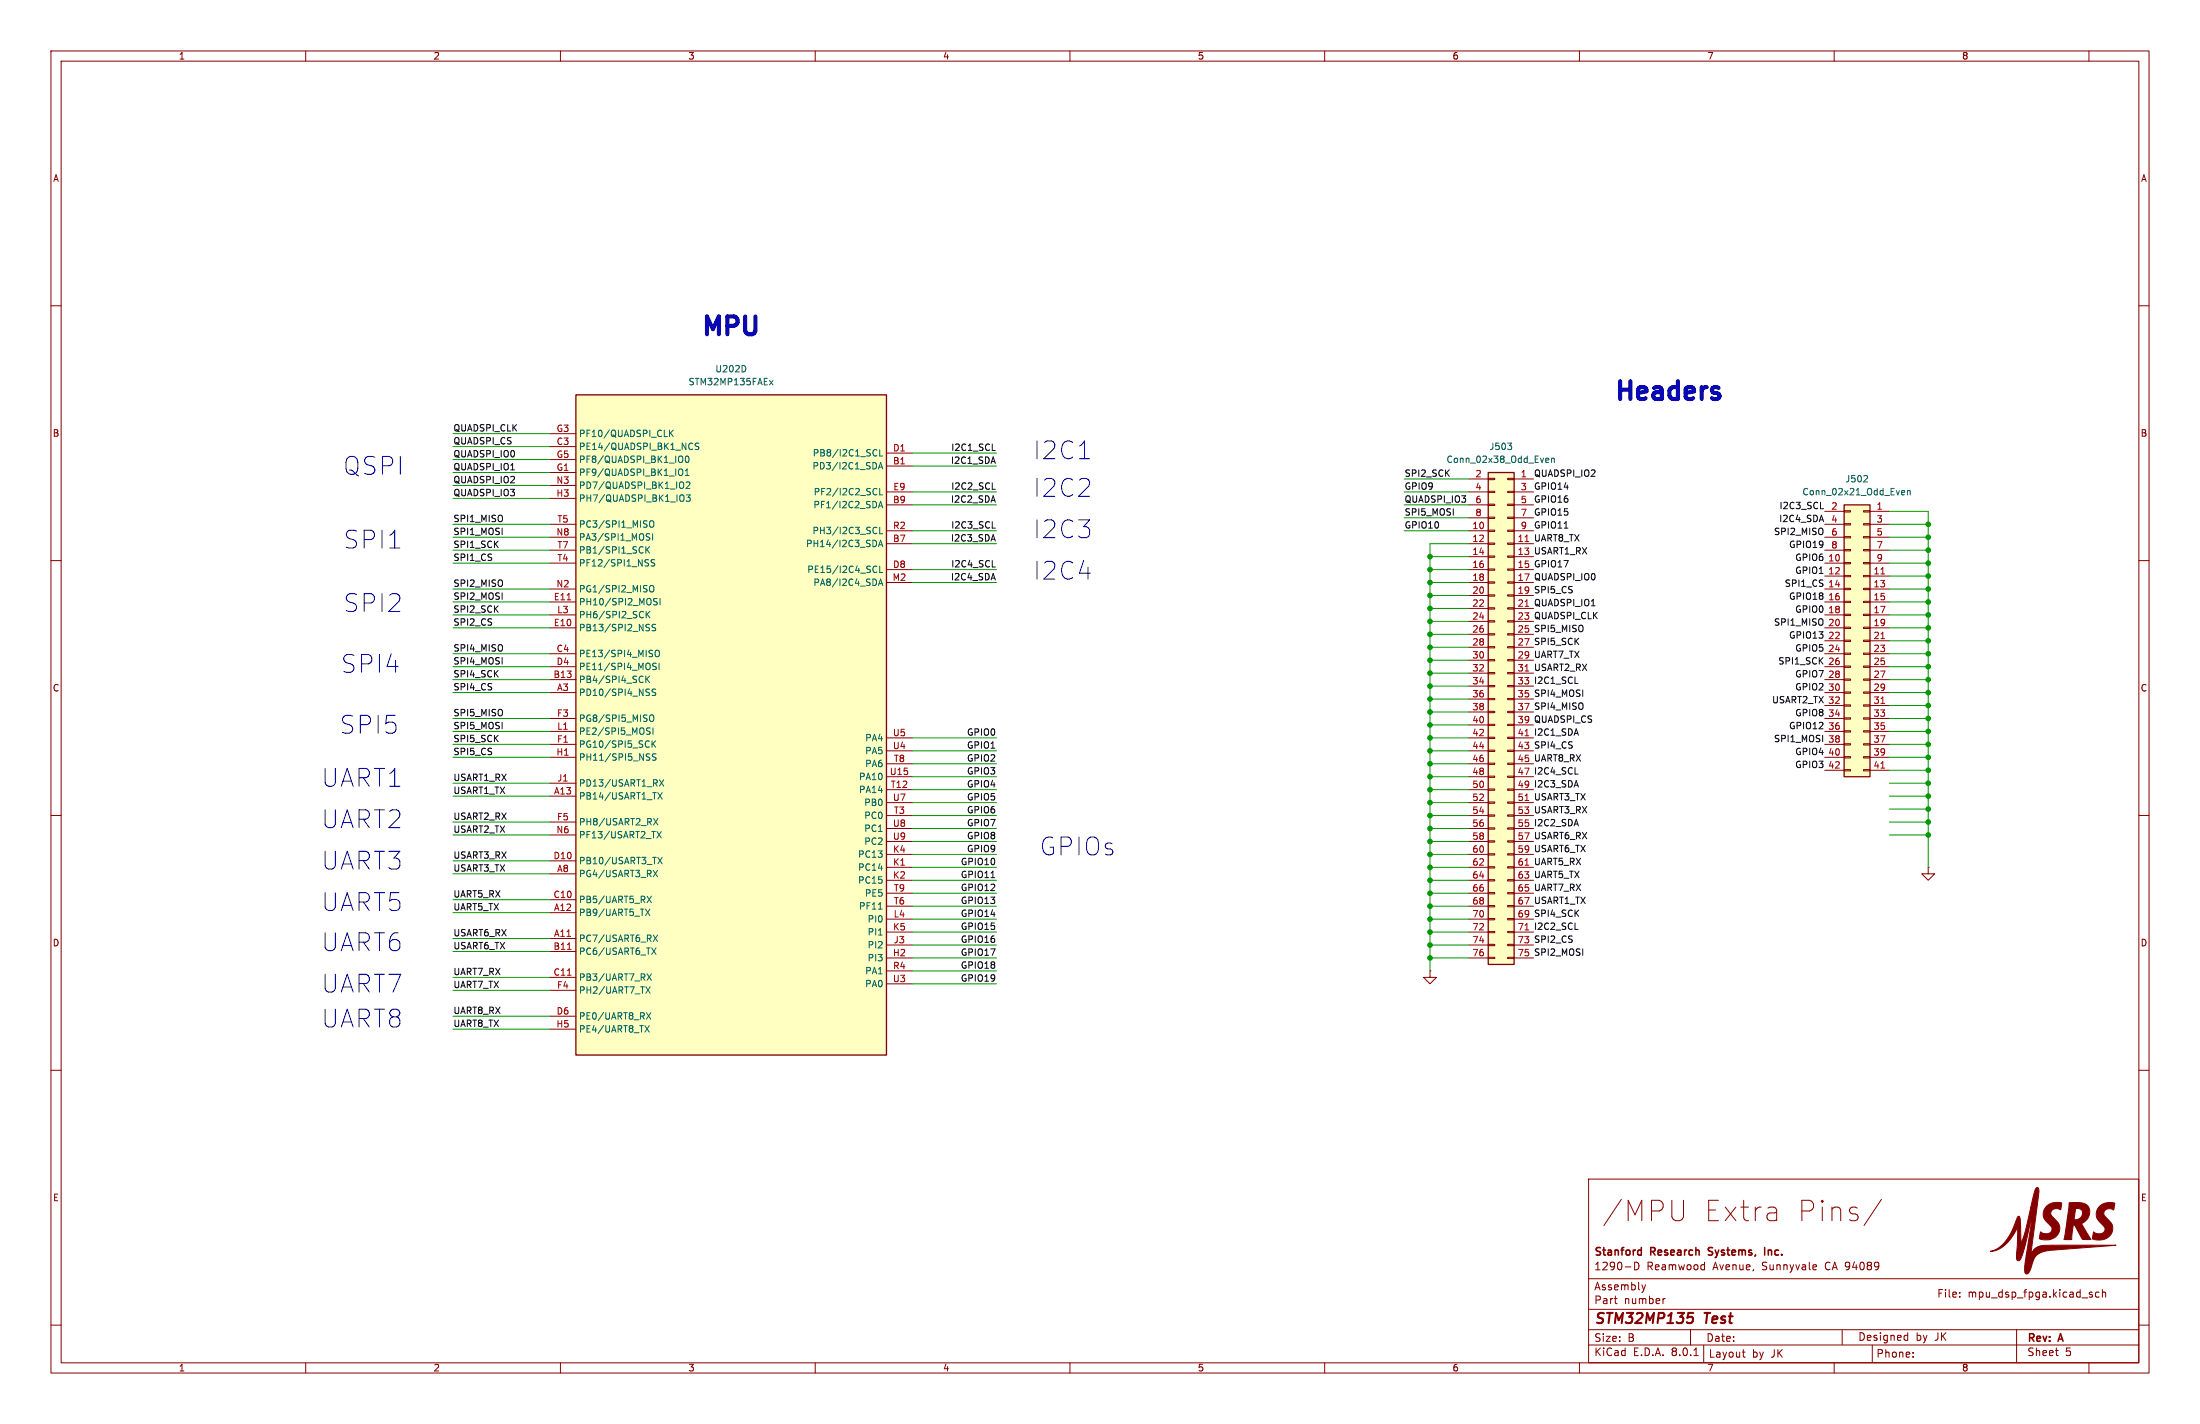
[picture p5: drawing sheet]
<svg xmlns="http://www.w3.org/2000/svg" width="432mm" height="279mm" viewBox="0 0 432 279" stroke-linecap="round" stroke-linejoin="round" font-family="sans-serif">
<g fill="none" stroke="#840000" stroke-width=".2">
<path d="M10 10h411.8v259.4h-411.8zM12 12h407.8v255.4h-407.8zM60 10v2M110 10v2M160 10v2M210 10v2M260 10v2M310 10v2M360 10v2M410 10v2M10 60h2M419.8 60h2"/>
<path d="M10 110h2M419.8 110h2M10 160h2M419.8 160h2M10 210h2M419.8 210h2M311.8 231.3h108v36.1h-108zM330.4 235.5v3.2l-.4 .6-.3 .2M369.3 235.3l-3.4 5.2M10 260h2M311.8 256.9h108M311.8 250.9h108"/>
<path d="M316.8 254.8h.6M317.3 255.8h.1M320.8 247.6a.76 .76 0 0 1 .9 .8 .76 .76 0 0 1-.9 .7zM322.3 252.1l.3 1M322.6 253.1l-.1 .3M323 252.1l-.4 1M326.8 254.8l-.3 .1M334.1 248.1l.4 .1M334.5 249.1h-.4M334.5 247.6v1.5M356.3 248.1l.2 .4-.7 .1M356.5 249.1h-.2"/>
<path d="M384.6 254.4v.1M384.6 253.6v.1M410.3 254l.3 .1 .1 .2-.2 .2h-.3M410.3 253.5l.3 .1M412 253.6l-.4-.1-.3 .3 .1 .6h.6M412.6 253.7l.3-.2 .3 .1 .1 .9M412.6 253v1.5M419.8 260h2M60 267.4v2M110 267.4v2M160 267.4v2M210 267.4v2"/>
<path d="M260 267.4v2M310 267.4v2M311.8 263.9h108M311.8 260.9h108M331.8 260.9v3M332.5 266h.8M334.4 264v3.3M342 265.3h.5M342.2 266.2l.3 .1M360 267.4v2M361.6 261v2.8M367.5 263.9v3.4"/>
<path d="M374 262l.4 .1M374.4 261.5v1.5M374.4 262.9l-.4 .1M375.5 266.2v.1M375.5 265.4v.1M395.8 260.9v6.5M403.4 265h.6M403.8 266h.2M410 267.4v2"/>
</g>
<path d="M331.4 257.6h.9M331.5 258.4h.5l.2 .2v.6l-.4 .4h-.5" fill="none" stroke="#840000" stroke-width=".4"/>
<path d="M321.7 245.3h.4M322.1 244.8v1.5M322.1 246.2l-.4 .1M335.3 246.2l.2 .1M335.4 244.9v.4M346.4 244.8v1.5" fill="none" stroke="#840000" stroke-width=".3"/>
<g fill="#840000" stroke="#840000" stroke-width=".2">
<path d="M399.6 233.1l.4-.1 .2 .8-1.6 12.4a3.2 3.2 0 0 1 3.5-1.9h13.2l-7.8 .6a31.2 31.2 0 0 0-6.9 .8 3.4 3.4 0 0 0-1.9 2.9l-.1 .2a1.8 1.8 0 0 1-.8 1.2 1.2 1.2 0 0 1-.4-1.5l.3-2.2h.9h-.9l1.4-9.2-2 8.5a2.38 2.38 0 0 1-.9 1.8h-.2a2.18 2.18 0 0 1-.1-2.1l.1-4.4a8.1 8.1 0 0 1-4.6 4.6h-.8a5.8 5.8 0 0 0 4-3.3l1.2-3a.45 .45 0 0 1 .6-.5l.1 .8 .1 4.4a29.8 29.8 0 0 0 2-7h.5h-.5l.1-.6a8.2 8.2 0 0 1 .9-3.2z"/>
<path d="M412 236.8a3.1 3.1 0 0 1 3.1-.7l-.3 1.3a1.25 1.25 0 0 0-1.9 .7l.1 .3a4.8 4.8 0 0 1 1.7 2.5 2.68 2.68 0 0 1-3.5 2.3h-.2a.29 .29 0 0 1-.3-.1 .29 .29 0 0 1 0-.4l.2-1a1.43 1.43 0 0 0 2.3-.4 3.1 3.1 0 0 0-1.3-1.8 2.01 2.01 0 0 1 .1-2.7z"/>
<path d="M401.8 236.6a2.94 2.94 0 0 1 2.9-.5l-.2 1.3a1.13 1.13 0 0 0-1.3-.2 1.13 1.13 0 0 0-.6 1.1l.5 .7a2.29 2.29 0 0 1 1 2.7 2.29 2.29 0 0 1-2.4 1.6l-.8-.1a.43 .43 0 0 1-.6-.4l.3-1.1a1.38 1.38 0 0 0 2.2-.4 1.51 1.51 0 0 0-.9-1.4 2.1 2.1 0 0 1-.1-3.3z"/>
<path d="M406.1 236a6.2 6.2 0 0 1 3.4 .3 2.27 2.27 0 0 1-1 3.8l1.9 3.1h-1.2a.62 .62 0 0 1-.8-.6l-1.2-2.2-.2-.1-.4 2.9h-1.5l.6-3.9h1.4a1.26 1.26 0 0 0 1.4-.5 1.26 1.26 0 0 0-.2-1.6l-.5-.1a.33 .33 0 0 0-.4 .1 .33 .33 0 0 0-.1 .4l-.2 1.7h-1.4z"/>
</g>
<path d="M113 77.5h61v129.5h-61z" fill="#ffffc2"/>
<path d="M113 77.5h61v129.5h-61z" fill="none" stroke="#840000" stroke-width=".25"/>
<g fill="none" stroke="#840000" stroke-width=".2">
<path d="M107.9 87.6h5.1M107.9 92.7h5.1M107.9 85.1h5.1M107.9 90.2h5.1M107.9 97.8h5.1M107.9 95.3h5.1M174 91.4h5.1M174 99.1h5.1M174 88.9h5.1M174 96.5h5.1M107.9 118.1h5.1M107.9 115.6h5.1"/>
<path d="M107.9 105.4h5.1M107.9 110.5h5.1M107.9 102.9h5.1M107.9 108h5.1M174 106.7h5.1M174 111.8h5.1M174 114.3h5.1M174 104.1h5.1M107.9 135.9h5.1M107.9 133.4h5.1M107.9 128.3h5.1M107.9 130.8h5.1"/>
<path d="M107.9 123.2h5.1M107.9 120.7h5.1M107.9 156.2h5.1M107.9 146.1h5.1M107.9 141h5.1M107.9 148.6h5.1M107.9 153.7h5.1M107.9 143.5h5.1M174 154.9h5.1M174 149.9h5.1M174 152.4h5.1M174 147.3h5.1"/>
<path d="M174 144.8h5.1M174 157.5h5.1M107.9 179.1h5.1M107.9 171.5h5.1M107.9 176.5h5.1M107.9 168.9h5.1M107.9 161.3h5.1M107.9 163.8h5.1M174 170.2h5.1M174 172.7h5.1M174 167.6h5.1M174 160h5.1"/>
<path d="M174 177.8h5.1M174 175.3h5.1M174 162.6h5.1M174 165.1h5.1M107.9 184.2h5.1M107.9 186.7h5.1M107.9 191.8h5.1M107.9 199.4h5.1M107.9 194.3h5.1M174 188h5.1M174 185.4h5.1M174 182.9h5.1"/>
<path d="M174 180.3h5.1M174 190.5h5.1M174 193h5.1M107.9 201.9h5.1"/>
</g>
<g fill="none" stroke="#006464" stroke-width=".2">
<path d="M146.3 72v.7M151 74.7l.7 .8M151.7 74.7l-.7 .8M131.4 84.4v1.3M131.6 84.9l.5 .8M132.1 84.4l-.7 .7M133.5 92a.43 .43 0 0 1 .5 .4v.5a.43 .43 0 0 1-.5 .4M133.8 89.5a.9 .9 0 0 1 0 1.2M134 94.6a.9 .9 0 0 1 0 1.2M134.1 97.2a.9 .9 0 0 1 0 1.1M134.5 93.3h.7M134.5 92.4l.4-.4v1.3"/>
<path d="M134.6 89.6l.2-.1a.68 .68 0 0 1 .4 .6 .68 .68 0 0 1-.4 .6l-.3-.4zM134.7 97.1h.8l-.5 .5 .4 .1v.5l-.2 .2-.5-.2M134.7 94.7l.5-.1 .2 .3-.8 .9h.8M135.9 87l.1 .1M136 88.1h-.1M137.2 87l-.5-.1-.2 .2v.3l.5 .3 .2 .3-.3 .2-.5-.1M171.9 88.2l.2 .1M172.1 95.9v.1M172.1 89.4l-.2 .1M172.1 97h.1M172.4 92l.4-1.3 .5 1.3M172.4 99.6l.4-1.2 .5 1.2"/>
<path d="M172.5 91.7h.6M172.5 99.3h.6M172.7 88.2v1.3h.6M172.7 95.8v1.3h.6M126.8 107.3v1.2M126.8 120v1.2M126.9 107.8l.6 .7M127.1 105.3l.3 .1 .1 .3-.2 .3h-.3M127.1 104.7l.4 .1M127.1 109.8l.2 .1M127.2 110.6v.3M127.5 107.3l-.7 .7"/>
<path d="M127.5 120l-.7 .7M127.7 102.2h.1a.43 .43 0 0 1 .5 .4v.4a.42 .42 0 0 1-.4 .5 .42 .42 0 0 1-.4-.5zM127.7 114.9h.1a.43 .43 0 0 1 .5 .4v.4a.42 .42 0 0 1-.4 .5 .42 .42 0 0 1-.4-.5zM128.1 104.7v1.3M128.5 109.9l-.5-.1-.2 .1v.4l.6 .2 .1 .3-.2 .3-.5-.1M129 117.5l-.5-.1-.2 .3 .1 .3 .5 .2v.4l-.1 .1-.5-.1M129.5 117.4v1.3M171.9 111.1l.2 .1M171.9 103.4l.2 .2M171.9 106.2l.2 .3-.2 .6M172.1 112.2l-.2 .1M172.1 104.6l-.2 .1"/>
<path d="M172.4 107.3l.4-1.3 .5 1.3M172.4 114.9l.4-1.3 .5 1.3M172.5 106.9h.6M172.5 114.5h.6M172.7 103.4v1.3h.6M172.7 111.1v1.2h.6M126.8 132.7v1.2M126.9 133.2l.6 .7M127 120.5l.5 .7M127.2 123.2l.3 .2-.3 .4M127.3 135.2l.2 .1M127.3 122.5l.2 .1"/>
<path d="M127.4 136v.3M127.5 132.7l-.7 .7M128.2 130.6l.5 .2 .1 .3-.2 .3-.5-.1M128.6 127.8l.3-.2a.43 .43 0 0 1 .5 .4v.4a.42 .42 0 0 1-.4 .5 .42 .42 0 0 1-.4-.5zM128.7 135.3l-.5-.1-.2 .2 .1 .3 .5 .3v.3l-.1 .2-.5-.1M128.7 122.6l-.5-.1-.2 .2 .1 .3 .5 .3v.3l-.1 .2-.5-.1M128.8 130.2l-.5-.1-.1 .1M129.4 130.1v1.3M127.1 143.4l.4 .1 .1 .3-.2 .3h-.3M127.1 142.8l.5 .1M127.4 147.9l.1 .1M127.4 148.6l.1 .2-.1 .3"/>
<path d="M127.7 140.3h.1a.43 .43 0 0 1 .5 .4v.4a.42 .42 0 0 1-.4 .5 .42 .42 0 0 1-.4-.5zM128 145.4v1.2M128.2 145.9l.5 .7M128.2 142.8v1.3M128.7 145.4l-.7 .7M128.8 148l-.5-.1-.2 .1v.4l.5 .2 .2 .3-.3 .3-.5-.1M129.1 155.5l.9 1.3M129.4 153l.9 1.2M130 155.5l-.9 1.3M130.3 153l-.9 1.2M126.7 178.4l.8 1.2M127 175.8l.8 1.3"/>
<path d="M127.5 178.4l-.8 1.2M127.8 175.8l-.8 1.3M128.2 170.8l.9 1.2M128.3 160.6l.8 1.3M128.9 163.1l.9 1.3M129.1 170.8l-.9 1.2M129.1 168.2l.9 1.3M129.1 160.6l-.8 1.3M129.8 163.1l-.9 1.3M130 168.2l-.9 1.3M172.4 178.4h.7M126.8 193.6l.8 1.3"/>
<path d="M126.9 198.7l.8 1.3M127 191.1l.8 1.2M127.6 193.6l-.8 1.3M127.7 198.7l-.8 1.3M127.8 191.1l-.8 1.2M127.9 186l.9 1.3M128.2 183.5l.9 1.2M128.8 186l-.9 1.3M129.1 183.5l-.9 1.2M172.4 183.5h.7M126.6 201.2l.8 1.3M127.4 201.2l-.8 1.3"/>
</g>
<path d="M111.3 117.7h.7M111.4 186.3h.7M111.4 191.4h.7" fill="none" stroke="#a90000" stroke-width=".2"/>
<path d="M292.1 92.7h5.1v96.5h-5.1z" fill="#ffffc2"/>
<g fill="none" stroke="#840000" stroke-width=".2">
<path d="M288.3 94h3.8M288.3 96.5h3.8M288.3 99.1h3.8M292.1 98.9h1.3v.3h-1.3zM292.1 96.4h1.3v.2h-1.3zM292.1 93.9h1.3v.2h-1.3zM295.9 98.9h1.3v.3h-1.3zM295.9 96.4h1.3v.2h-1.3zM295.9 93.9h1.3v.2h-1.3zM297.2 94h3.8M297.2 96.5h3.8M297.2 99.1h3.8"/>
<path d="M288.3 104.1h3.8M288.3 106.7h3.8M288.3 109.2h3.8M288.3 111.8h3.8M288.3 114.3h3.8M288.3 116.8h3.8M288.3 119.4h3.8M288.3 101.6h3.8M292.1 119.3h1.3v.2h-1.3zM292.1 116.7h1.3v.3h-1.3zM292.1 114.2h1.3v.2h-1.3zM292.1 111.6h1.3v.3h-1.3z"/>
<path d="M292.1 109.1h1.3v.2h-1.3zM292.1 106.6h1.3v.2h-1.3zM292.1 104h1.3v.3h-1.3zM292.1 101.5h1.3v.2h-1.3zM295.9 119.3h1.3v.2h-1.3zM295.9 116.7h1.3v.3h-1.3zM295.9 114.2h1.3v.2h-1.3zM295.9 111.6h1.3v.3h-1.3zM295.9 109.1h1.3v.2h-1.3zM295.9 106.6h1.3v.2h-1.3zM295.9 104h1.3v.3h-1.3zM295.9 101.5h1.3v.2h-1.3z"/>
<path d="M297.2 104.1h3.8M297.2 106.7h3.8M297.2 109.2h3.8M297.2 111.8h3.8M297.2 114.3h3.8M297.2 116.8h3.8M297.2 119.4h3.8M297.2 101.6h3.8M288.3 121.9h3.8M288.3 124.5h3.8M288.3 127h3.8M288.3 129.5h3.8"/>
<path d="M288.3 132.1h3.8M288.3 134.6h3.8M288.3 137.2h3.8M288.3 139.7h3.8M292.1 139.6h1.3v.2h-1.3zM292.1 137h1.3v.3h-1.3zM292.1 134.5h1.3v.2h-1.3zM292.1 132h1.3v.2h-1.3zM292.1 129.4h1.3v.3h-1.3zM292.1 126.9h1.3v.2h-1.3zM292.1 124.3h1.3v.3h-1.3zM292.1 121.8h1.3v.2h-1.3z"/>
<path d="M295.9 139.6h1.3v.2h-1.3zM295.9 137h1.3v.3h-1.3zM295.9 134.5h1.3v.2h-1.3zM295.9 132h1.3v.2h-1.3zM295.9 129.4h1.3v.3h-1.3zM295.9 126.9h1.3v.2h-1.3zM295.9 124.3h1.3v.3h-1.3zM295.9 121.8h1.3v.2h-1.3zM297.2 121.9h3.8M297.2 124.5h3.8M297.2 127h3.8M297.2 129.5h3.8"/>
<path d="M297.2 132.1h3.8M297.2 134.6h3.8M297.2 137.2h3.8M297.2 139.7h3.8M288.3 142.2h3.8M288.3 144.8h3.8M288.3 147.3h3.8M288.3 149.9h3.8M288.3 152.4h3.8M288.3 154.9h3.8M288.3 157.5h3.8M292.1 159.9h1.3v.2h-1.3z"/>
<path d="M292.1 157.4h1.3v.2h-1.3zM292.1 154.8h1.3v.3h-1.3zM292.1 152.3h1.3v.2h-1.3zM292.1 149.7h1.3v.3h-1.3zM292.1 147.2h1.3v.2h-1.3zM292.1 144.7h1.3v.2h-1.3zM292.1 142.1h1.3v.3h-1.3zM295.9 159.9h1.3v.2h-1.3zM295.9 157.4h1.3v.2h-1.3zM295.9 154.8h1.3v.3h-1.3zM295.9 152.3h1.3v.2h-1.3zM295.9 149.7h1.3v.3h-1.3z"/>
<path d="M295.9 147.2h1.3v.2h-1.3zM295.9 144.7h1.3v.2h-1.3zM295.9 142.1h1.3v.3h-1.3zM297.2 142.2h3.8M297.2 144.8h3.8M297.2 147.3h3.8M297.2 149.9h3.8M297.2 152.4h3.8M297.2 154.9h3.8M297.2 157.5h3.8M288.3 160h3.8M288.3 162.6h3.8"/>
<path d="M288.3 165.1h3.8M288.3 167.6h3.8M288.3 170.2h3.8M288.3 172.7h3.8M288.3 175.3h3.8M288.3 177.8h3.8M292.1 177.7h1.3v.2h-1.3zM292.1 175.1h1.3v.3h-1.3zM292.1 172.6h1.3v.2h-1.3zM292.1 170.1h1.3v.2h-1.3zM292.1 167.5h1.3v.3h-1.3zM292.1 165h1.3v.2h-1.3z"/>
<path d="M292.1 162.4h1.3v.3h-1.3zM295.9 177.7h1.3v.2h-1.3zM295.9 175.1h1.3v.3h-1.3zM295.9 172.6h1.3v.2h-1.3zM295.9 170.1h1.3v.2h-1.3zM295.9 167.5h1.3v.3h-1.3zM295.9 165h1.3v.2h-1.3zM295.9 162.4h1.3v.3h-1.3zM297.2 160h3.8M297.2 162.6h3.8M297.2 165.1h3.8M297.2 167.6h3.8"/>
<path d="M297.2 170.2h3.8M297.2 172.7h3.8M297.2 175.3h3.8M297.2 177.8h3.8M378.5 170.2v1.3h-1.3l1.3 1.2 1.2-1.2h-1.2M378.5 170.2h.1M280.7 190.5v1.3h1.2l-1.2 1.2-1.3-1.2h1.3M280.7 190.5h.1M288.3 180.3h3.8M288.3 182.9h3.8M288.3 185.4h3.8M288.3 188h3.8"/>
<path d="M292.1 187.8h1.3v.3h-1.3zM292.1 185.3h1.3v.2h-1.3zM292.1 182.8h1.3v.2h-1.3zM292.1 180.2h1.3v.3h-1.3zM295.9 187.8h1.3v.3h-1.3zM295.9 185.3h1.3v.2h-1.3zM295.9 182.8h1.3v.2h-1.3zM295.9 180.2h1.3v.3h-1.3zM297.2 180.3h3.8M297.2 182.9h3.8M297.2 185.4h3.8M297.2 188h3.8"/>
</g>
<path d="M292.1 92.7h5.1v96.5h-5.1z" fill="none" stroke="#840000" stroke-width=".25"/>
<path d="M299.3 106.3h.8M299.3 119h.8M299.3 131.7h.8M299.3 144.4h.8M299.3 157.1h.8M299.3 169.8h.8M299.3 182.5h.8" fill="none" stroke="#a90000" stroke-width=".2"/>
<path d="M295.9 86.9h.8l-.4 .5M296.6 87.5l.1 .2-.1 .4M303.6 89.9l.3 .1 .1 .2-.6 .1M303.9 90.7h-.3M304.5 90h.5l.1 .7M304.5 89.9v.8" fill="none" stroke="#006464" stroke-width=".2"/>
<path d="M361.9 99.1h5.1v53.3h-5.1z" fill="#ffffc2"/>
<g fill="none" stroke="#840000" stroke-width=".2">
<path d="M358.1 100.3h3.8M358.1 110.5h3.8M358.1 113h3.8M358.1 115.6h3.8M358.1 118.1h3.8M358.1 102.9h3.8M358.1 105.4h3.8M358.1 108h3.8M361.9 118h1.3v.2h-1.3zM361.9 115.4h1.3v.3h-1.3zM361.9 112.9h1.3v.3h-1.3zM361.9 110.4h1.3v.2h-1.3z"/>
<path d="M361.9 107.8h1.3v.3h-1.3zM361.9 105.3h1.3v.2h-1.3zM361.9 102.7h1.3v.3h-1.3zM361.9 100.2h1.3v.3h-1.3zM365.8 118h1.2v.2h-1.2zM365.8 115.4h1.2v.3h-1.2zM365.8 112.9h1.2v.3h-1.2zM365.8 110.4h1.2v.2h-1.2zM365.8 107.8h1.2v.3h-1.2zM365.8 105.3h1.2v.2h-1.2zM365.8 102.7h1.2v.3h-1.2zM365.8 100.2h1.2v.3h-1.2z"/>
<path d="M367 100.3h3.8M367 110.5h3.8M367 113h3.8M367 115.6h3.8M367 118.1h3.8M367 102.9h3.8M367 105.4h3.8M367 108h3.8M358.1 120.7h3.8M358.1 123.2h3.8M358.1 125.7h3.8M358.1 128.3h3.8"/>
<path d="M358.1 130.8h3.8M358.1 133.4h3.8M358.1 135.9h3.8M358.1 138.4h3.8M361.9 138.3h1.3v.3h-1.3zM361.9 135.8h1.3v.2h-1.3zM361.9 133.2h1.3v.3h-1.3zM361.9 130.7h1.3v.2h-1.3zM361.9 128.1h1.3v.3h-1.3zM361.9 125.6h1.3v.3h-1.3zM361.9 123.1h1.3v.2h-1.3zM361.9 120.5h1.3v.3h-1.3z"/>
<path d="M365.8 138.3h1.2v.3h-1.2zM365.8 135.8h1.2v.2h-1.2zM365.8 133.2h1.2v.3h-1.2zM365.8 130.7h1.2v.2h-1.2zM365.8 128.1h1.2v.3h-1.2zM365.8 125.6h1.2v.3h-1.2zM365.8 123.1h1.2v.2h-1.2zM365.8 120.5h1.2v.3h-1.2zM367 120.7h3.8M367 123.2h3.8M367 125.7h3.8M367 128.3h3.8"/>
<path d="M367 130.8h3.8M367 133.4h3.8M367 135.9h3.8M367 138.4h3.8M358.1 141h3.8M358.1 143.5h3.8M358.1 146.1h3.8M358.1 148.6h3.8M358.1 151.1h3.8M361.9 151h1.3v.3h-1.3zM361.9 148.5h1.3v.2h-1.3zM361.9 145.9h1.3v.3h-1.3z"/>
<path d="M361.9 143.4h1.3v.2h-1.3zM361.9 140.8h1.3v.3h-1.3zM365.8 151h1.2v.3h-1.2zM365.8 148.5h1.2v.2h-1.2zM365.8 145.9h1.2v.3h-1.2zM365.8 143.4h1.2v.2h-1.2zM365.8 140.8h1.2v.3h-1.2zM367 141h3.8M367 143.5h3.8M367 146.1h3.8M367 148.6h3.8M367 151.1h3.8"/>
</g>
<path d="M361.9 99.1h5.1v53.3h-5.1z" fill="none" stroke="#840000" stroke-width=".25"/>
<path d="M369.2 112.6h.7M369.2 125.3h.7M369.2 138h.7M369.2 150.7h.7" fill="none" stroke="#a90000" stroke-width=".2"/>
<path d="M366.4 93.4l.1 .4-.7 .8h.7M373.4 96.3h.4v.3l-.6 .1M373.8 97l-.4 .1M374.4 96.4l.5-.1v.8M374.4 96.3v.8" fill="none" stroke="#006464" stroke-width=".2"/>
<path d="M100.2 92.2h.8M194.8 96h.6M194.8 88.4h.6M357.3 99.8h.6M194.8 103.6h.6M194.8 111.2h.6M307 103.6h.7M312.3 118.9h.8M309.1 134.1h.6M309.1 151.9h.6M194.5 172.2h.7M309.1 182.4h.6" fill="none" stroke="#0f0f0f" stroke-width=".2"/>
<path d="M337 77.1l.3 .2 .2 .3-.2 .5-.3 .2M337 76l.3 .1" fill="none" stroke="#0000c2" stroke-width=".8"/>
<g fill="none" stroke="#009600" stroke-width=".2">
<path d="M88.9 97.8h19M88.9 92.7h19M88.9 90.2h19M88.9 95.3h19M88.9 87.6h19M88.9 85.1h19M179.1 99.1h16.5M179.1 96.5h16.5M179.1 88.9h16.5M179.1 91.4h16.5M275.6 99.1h12.7M275.6 94h12.7"/>
<path d="M275.6 96.5h12.7M88.9 115.6h19M88.9 118.1h19M88.9 102.9h19M88.9 110.5h19M88.9 108h19M88.9 105.4h19M179.1 104.1h16.5M179.1 114.3h16.5M179.1 111.8h16.5M179.1 106.7h16.5M275.6 101.6h12.7"/>
<path d="M275.6 104.1h12.7M280.7 116.8h7.6M280.7 114.3h7.6M280.7 111.8h7.6M280.7 119.4h7.6M280.7 109.2h7.6M288.3 106.7h-7.6v83.8M370.8 100.3h7.7v69.9M370.8 115.6h7.7M370.8 118.1h7.7M370.8 102.9h7.7M370.8 110.5h7.7"/>
<path d="M370.8 108h7.7M370.8 105.4h7.7M370.8 113h7.7M88.9 128.3h19M88.9 120.7h19M88.9 123.2h19M88.9 135.9h19M88.9 133.4h19M88.9 130.8h19M280.7 124.5h7.6M280.7 127h7.6M280.7 121.9h7.6"/>
<path d="M280.7 134.6h7.6M280.7 132.1h7.6M280.7 129.5h7.6M280.7 139.7h7.6M280.7 137.2h7.6M370.8 128.3h7.7M370.8 120.7h7.7M370.8 123.2h7.7M370.8 135.9h7.7M370.8 133.4h7.7M370.8 130.8h7.7M370.8 138.4h7.7"/>
<path d="M370.8 125.7h7.7M88.9 156.2h19M88.9 153.7h19M88.9 143.5h19M88.9 148.6h19M88.9 146.1h19M88.9 141h19M179.1 147.3h16.5M179.1 157.5h16.5M179.1 154.9h16.5M179.1 144.8h16.5M179.1 152.4h16.5"/>
<path d="M179.1 149.9h16.5M280.7 147.3h7.6M280.7 142.2h7.6M280.7 157.5h7.6M280.7 154.9h7.6M280.7 144.8h7.6M280.7 152.4h7.6M280.7 149.9h7.6M370.8 151.1h7.7M370.8 156.2h7.7M370.8 153.7h7.7M370.8 143.5h7.7"/>
<path d="M370.8 148.6h7.7M370.8 146.1h7.7M370.8 158.8h7.7M370.8 141h7.7M88.9 161.3h19M88.9 163.8h19M88.9 168.9h19M88.9 176.5h19M88.9 179.1h19M88.9 171.5h19M179.1 162.6h16.5M179.1 160h16.5"/>
<path d="M179.1 177.8h16.5M179.1 172.7h16.5M179.1 175.3h16.5M179.1 170.2h16.5M179.1 167.6h16.5M179.1 165.1h16.5M280.7 162.6h7.6M280.7 160h7.6M280.7 177.8h7.6M280.7 172.7h7.6M280.7 175.3h7.6M280.7 170.2h7.6"/>
<path d="M280.7 167.6h7.6M280.7 165.1h7.6M370.8 161.3h7.7M370.8 163.8h7.7M88.9 186.7h19M88.9 194.3h19M88.9 191.8h19M88.9 199.4h19M88.9 184.2h19M179.1 188h16.5M179.1 190.5h16.5M179.1 182.9h16.5"/>
<path d="M179.1 185.4h16.5M179.1 180.3h16.5M179.1 193h16.5M280.7 188h7.6M280.7 182.9h7.6M280.7 185.4h7.6M280.7 180.3h7.6M88.9 201.9h19"/>
</g>
<g fill="#009600" stroke="#009600" stroke-width=".2">
<circle cx="378.5" cy="161.3" r=".46"/>
<circle cx="378.5" cy="163.8" r=".46"/>
<circle cx="378.5" cy="158.8" r=".46"/>
<circle cx="378.5" cy="141" r=".46"/>
<circle cx="378.5" cy="138.4" r=".46"/>
<circle cx="378.5" cy="143.5" r=".46"/>
<circle cx="378.5" cy="153.7" r=".46"/>
<circle cx="378.5" cy="151.1" r=".46"/>
<circle cx="378.5" cy="148.6" r=".46"/>
<circle cx="378.5" cy="146.1" r=".46"/>
<circle cx="378.5" cy="156.2" r=".46"/>
<circle cx="280.7" cy="177.8" r=".46"/>
<circle cx="280.7" cy="175.3" r=".46"/>
<circle cx="280.7" cy="172.7" r=".46"/>
<circle cx="280.7" cy="129.5" r=".46"/>
<circle cx="280.7" cy="132.1" r=".46"/>
<circle cx="280.7" cy="127" r=".46"/>
<circle cx="280.7" cy="124.5" r=".46"/>
<circle cx="280.7" cy="134.6" r=".46"/>
<circle cx="378.5" cy="102.9" r=".46"/>
<circle cx="378.5" cy="115.6" r=".46"/>
<circle cx="378.5" cy="110.5" r=".46"/>
<circle cx="378.5" cy="113" r=".46"/>
<circle cx="378.5" cy="108" r=".46"/>
<circle cx="378.5" cy="105.4" r=".46"/>
<circle cx="378.5" cy="125.7" r=".46"/>
<circle cx="378.5" cy="123.2" r=".46"/>
<circle cx="378.5" cy="130.8" r=".46"/>
<circle cx="378.5" cy="128.3" r=".46"/>
<circle cx="378.5" cy="118.1" r=".46"/>
<circle cx="378.5" cy="120.7" r=".46"/>
<circle cx="378.5" cy="133.4" r=".46"/>
<circle cx="378.5" cy="135.9" r=".46"/>
<circle cx="280.7" cy="147.3" r=".46"/>
<circle cx="280.7" cy="152.4" r=".46"/>
<circle cx="280.7" cy="149.9" r=".46"/>
<circle cx="280.7" cy="154.9" r=".46"/>
<circle cx="280.7" cy="170.2" r=".46"/>
<circle cx="280.7" cy="167.6" r=".46"/>
<circle cx="280.7" cy="165.1" r=".46"/>
<circle cx="280.7" cy="160" r=".46"/>
<circle cx="280.7" cy="162.6" r=".46"/>
<circle cx="280.7" cy="139.7" r=".46"/>
<circle cx="280.7" cy="144.8" r=".46"/>
<circle cx="280.7" cy="137.2" r=".46"/>
<circle cx="280.7" cy="142.2" r=".46"/>
<circle cx="280.7" cy="182.9" r=".46"/>
<circle cx="280.7" cy="185.4" r=".46"/>
<circle cx="280.7" cy="188" r=".46"/>
<circle cx="280.7" cy="180.3" r=".46"/>
<circle cx="280.7" cy="119.4" r=".46"/>
<circle cx="280.7" cy="111.8" r=".46"/>
<circle cx="280.7" cy="109.2" r=".46"/>
<circle cx="280.7" cy="116.8" r=".46"/>
<circle cx="280.7" cy="114.3" r=".46"/>
<circle cx="280.7" cy="157.5" r=".46"/>
<circle cx="280.7" cy="121.9" r=".46"/>
</g>
<g font-size="5.6" fill="#840000">
<text x="314.3" y="239.9">/MPU</text>
<text x="334" y="239.9">Extra</text>
<text x="351.9" y="239.9">Pins/</text>
</g>
<g font-size="4.9" fill="#0000c2">
<text x="137.1" y="67">MPU</text>
<text x="316.3" y="79.7">Headers</text>
<text x="67.6" y="93.4">QSPI</text>
<text x="203" y="90.4">I2C1</text>
<text x="203" y="97.7">I2C2</text>
<text x="67.7" y="107.9">SPI1</text>
<text x="203" y="105.9">I2C3</text>
<text x="203" y="114">I2C4</text>
<text x="67.7" y="120.3">SPI2</text>
<text x="67.1" y="132.3">SPI4</text>
<text x="66.9" y="144.2">SPI5</text>
<text x="63.3" y="154.6">UART1</text>
<text x="63.3" y="162.8">UART2</text>
<text x="63.3" y="170.9">UART3</text>
<text x="204.3" y="168.1">GPIOs</text>
<text x="63.3" y="179">UART5</text>
<text x="63.3" y="186.9">UART6</text>
<text x="63.3" y="195">UART7</text>
<text x="63.3" y="201.9">UART8</text>
</g>
<g font-size="2.8" fill="#840000">
<text x="312.8" y="260.3">STM32MP135</text>
<text x="334.6" y="260.3">Test</text>
</g>
<g font-size="2.1" fill="#840000">
<text x="312.8" y="246.8">Stanford</text>
<text x="312.8" y="249.4">1290-D</text>
<text x="323.2" y="249.4">Reamwood</text>
<text x="324" y="246.8">Research</text>
<text x="336" y="246.8">Systems,</text>
<text x="336.3" y="249.4">Avenue,</text>
<text x="346" y="249.4">Sunnyvale</text>
<text x="347.6" y="246.8">Inc.</text>
<text x="358.5" y="249.4">CA 94089</text>
<text x="312.8" y="256.1">Part</text>
<text x="312.8" y="253.4">Assembly</text>
<text x="318.7" y="256.1">number</text>
<text x="380.1" y="254.8">File:</text>
<text x="386.2" y="254.8">mpu_dsp_fpga.kicad_sch</text>
<text x="312.8" y="263.5">Size:</text>
<text x="319.5" y="263.5">B</text>
<text x="334.8" y="263.5">Date:</text>
<text x="364.6" y="263.3">Designed</text>
<text x="376" y="263.3">by</text>
<text x="379.8" y="263.3">JK</text>
<text x="397.8" y="263.7">Rev:</text>
<text x="404.2" y="263.7">A</text>
<text x="312.8" y="266.3">KiCad</text>
<text x="320.5" y="266.3">E.D.A.</text>
<text x="328.1" y="266.3">8.0.1</text>
<text x="335.3" y="266.6">Layout</text>
<text x="343.9" y="266.6">by</text>
<text x="347.7" y="266.6">JK</text>
<text x="368.2" y="266.6">Phone:</text>
<text x="397.8" y="266.3">Sheet</text>
<text x="405.3" y="266.3">5</text>
</g>
<g font-size="1.8" fill="#840000">
<text x="35" y="11.9">1</text>
<text x="85" y="11.9">2</text>
<text x="135" y="11.9">3</text>
<text x="185" y="11.9">4</text>
<text x="235" y="11.9">5</text>
<text x="285" y="11.9">6</text>
<text x="335" y="11.9">7</text>
<text x="385" y="11.9">8</text>
<text x="10.3" y="35.9">A</text>
<text x="420.1" y="35.9">A</text>
<text x="10.3" y="85.9">B</text>
<text x="420.1" y="85.9">B</text>
<text x="10.3" y="135.9">C</text>
<text x="420.1" y="135.9">C</text>
<text x="10.3" y="185.9">D</text>
<text x="420.1" y="185.9">D</text>
<text x="10.3" y="235.9">E</text>
<text x="420.1" y="235.9">E</text>
<text x="35" y="269.3">1</text>
<text x="85" y="269.3">2</text>
<text x="135" y="269.3">3</text>
<text x="185" y="269.3">4</text>
<text x="235" y="269.3">5</text>
<text x="285" y="269.3">6</text>
<text x="335" y="269.3">7</text>
<text x="385" y="269.3">8</text>
</g>
<g font-size="1.8" fill="#006464">
<text x="135" y="75.8">STM32MP135FAEx</text>
<text x="140.3" y="73.3">U202D</text>
<text x="113.5" y="88.5">PE14/QUADSPI_BK1_NCS</text>
<text x="113.5" y="86">PF10/QUADSPI_CLK</text>
<text x="159.4" y="89.8">PB8/I2C1_SCL</text>
<text x="292.2" y="88.5">J503</text>
<text x="113.5" y="93.6">PF9/QUADSPI_BK1_IO1</text>
<text x="113.5" y="91">PF8/QUADSPI_BK1_IO0</text>
<text x="159.4" y="92.3">PD3/I2C1_SDA</text>
<text x="283.8" y="91">Conn_02x38_Odd_Even</text>
<text x="362.1" y="94.8">J502</text>
<text x="113.5" y="98.7">PH7/QUADSPI_BK1_IO3</text>
<text x="113.5" y="96.1">PD7/QUADSPI_BK1_IO2</text>
<text x="159.6" y="99.9">PF1/I2C2_SDA</text>
<text x="159.6" y="97.4">PF2/I2C2_SCL</text>
<text x="353.7" y="97.4">Conn_02x21_Odd_Even</text>
<text x="113.5" y="106.3">PA3/SPI1_MOSI</text>
<text x="113.5" y="103.7">PC3/SPI1_MISO</text>
<text x="158.1" y="107.5">PH14/I2C3_SDA</text>
<text x="159.4" y="105">PH3/I2C3_SCL</text>
<text x="113.5" y="111.4">PF12/SPI1_NSS</text>
<text x="113.5" y="108.8">PB1/SPI1_SCK</text>
<text x="158.3" y="112.6">PE15/I2C4_SCL</text>
<text x="113.5" y="119">PH10/SPI2_MOSI</text>
<text x="113.5" y="116.4">PG1/SPI2_MISO</text>
<text x="159.6" y="115.2">PA8/I2C4_SDA</text>
<text x="113.5" y="124.1">PB13/SPI2_NSS</text>
<text x="113.5" y="121.5">PH6/SPI2_SCK</text>
<text x="113.5" y="129.1">PE13/SPI4_MISO</text>
<text x="113.5" y="131.7">PE11/SPI4_MOSI</text>
<text x="113.5" y="136.8">PD10/SPI4_NSS</text>
<text x="113.5" y="134.2">PB4/SPI4_SCK</text>
<text x="113.5" y="141.8">PG8/SPI5_MISO</text>
<text x="113.5" y="146.9">PG10/SPI5_SCK</text>
<text x="113.5" y="149.5">PH11/SPI5_NSS</text>
<text x="113.5" y="144.4">PE2/SPI5_MOSI</text>
<text x="169.7" y="148.2">PA5</text>
<text x="169.7" y="145.6">PA4</text>
<text x="113.5" y="154.5">PD13/USART1_RX</text>
<text x="168.5" y="155.8">PA14</text>
<text x="168.5" y="153.3">PA10</text>
<text x="169.7" y="150.7">PA6</text>
<text x="113.5" y="157.1">PB14/USART1_TX</text>
<text x="169.5" y="160.9">PC0</text>
<text x="169.5" y="158.3">PB0</text>
<text x="113.5" y="162.2">PH8/USART2_RX</text>
<text x="113.5" y="164.7">PF13/USART2_TX</text>
<text x="169.5" y="163.4">PC1</text>
<text x="169.5" y="166">PC2</text>
<text x="113.5" y="172.3">PG4/USART3_RX</text>
<text x="113.5" y="169.8">PB10/USART3_TX</text>
<text x="168.3" y="171">PC14</text>
<text x="168.3" y="173.6">PC15</text>
<text x="168.3" y="168.5">PC13</text>
<text x="113.5" y="179.9">PB9/UART5_TX</text>
<text x="113.5" y="177.4">PB5/UART5_RX</text>
<text x="168.5" y="178.7">PF11</text>
<text x="169.7" y="176.1">PE5</text>
<text x="113.5" y="185">PC7/USART6_RX</text>
<text x="170.2" y="183.7">PI1</text>
<text x="170.2" y="181.2">PI0</text>
<text x="113.5" y="187.6">PC6/USART6_TX</text>
<text x="169.7" y="191.4">PA1</text>
<text x="170.2" y="188.8">PI3</text>
<text x="170.2" y="186.3">PI2</text>
<text x="113.5" y="192.6">PB3/UART7_RX</text>
<text x="113.5" y="195.2">PH2/UART7_TX</text>
<text x="169.7" y="193.9">PA0</text>
<text x="113.5" y="200.3">PE0/UART8_RX</text>
<text x="113.5" y="202.8">PE4/UART8_TX</text>
</g>
<g font-size="1.8" fill="#0f0f0f">
<text x="88.9" y="87.3">QUADSPI_CS</text>
<text x="88.9" y="89.8">QUADSPI_IO0</text>
<text x="88.9" y="84.7">QUADSPI_CLK</text>
<text x="186.6" y="88.6">I2C1_SCL</text>
<text x="88.9" y="92.4">QUADSPI_IO1</text>
<text x="88.9" y="94.9">QUADSPI_IO2</text>
<text x="186.5" y="91.1">I2C1_SDA</text>
<text x="275.6" y="93.6">SPI2_SCK</text>
<text x="301" y="93.6">QUADSPI_IO2</text>
<text x="88.9" y="97.4">QUADSPI_IO3</text>
<text x="186.5" y="98.7">I2C2_SDA</text>
<text x="186.6" y="96.2">I2C2_SCL</text>
<text x="275.6" y="101.3">SPI5_MOSI</text>
<text x="275.6" y="98.7">QUADSPI_IO3</text>
<text x="275.6" y="96.2">GPIO9</text>
<text x="301" y="96.2">GPIO14</text>
<text x="301" y="98.7">GPIO16</text>
<text x="301" y="101.3">GPIO15</text>
<text x="349.2" y="100">I2C3_SCL</text>
<text x="88.9" y="105.1">SPI1_MOSI</text>
<text x="88.9" y="102.5">SPI1_MISO</text>
<text x="88.9" y="107.6">SPI1_SCK</text>
<text x="186.5" y="106.3">I2C3_SDA</text>
<text x="186.6" y="103.8">I2C3_SCL</text>
<text x="275.6" y="103.8">GPIO10</text>
<text x="301" y="103.8">GPIO11</text>
<text x="301" y="106.3">UART8_TX</text>
<text x="348.1" y="105.1">SPI2_MISO</text>
<text x="349.1" y="102.5">I2C4_SDA</text>
<text x="351" y="107.6">GPIO19</text>
<text x="88.9" y="110.1">SPI1_CS</text>
<text x="186.5" y="114">I2C4_SDA</text>
<text x="186.6" y="111.4">I2C4_SCL</text>
<text x="301" y="111.4">GPIO17</text>
<text x="301" y="108.9">USART1_RX</text>
<text x="301" y="114">QUADSPI_IO0</text>
<text x="352.3" y="110.1">GPIO6</text>
<text x="352.3" y="112.7">GPIO1</text>
<text x="88.9" y="115.2">SPI2_MISO</text>
<text x="88.9" y="117.8">SPI2_MOSI</text>
<text x="301" y="119">QUADSPI_IO1</text>
<text x="301" y="116.5">SPI5_CS</text>
<text x="350.2" y="115.2">SPI1_CS</text>
<text x="351" y="117.8">GPIO18</text>
<text x="88.9" y="122.8">SPI2_CS</text>
<text x="88.9" y="120.3">SPI2_SCK</text>
<text x="301" y="121.6">QUADSPI_CLK</text>
<text x="301" y="124.1">SPI5_MISO</text>
<text x="348.1" y="122.8">SPI1_MISO</text>
<text x="351" y="125.4">GPIO13</text>
<text x="352.3" y="120.3">GPIO0</text>
<text x="88.9" y="130.5">SPI4_MOSI</text>
<text x="88.9" y="127.9">SPI4_MISO</text>
<text x="301" y="126.7">SPI5_SCK</text>
<text x="301" y="131.7">USART2_RX</text>
<text x="301" y="129.2">UART7_TX</text>
<text x="348.9" y="130.5">SPI1_SCK</text>
<text x="352.3" y="127.9">GPIO5</text>
<text x="88.9" y="133">SPI4_SCK</text>
<text x="88.9" y="135.5">SPI4_CS</text>
<text x="301" y="134.3">I2C1_SCL</text>
<text x="301" y="136.8">SPI4_MOSI</text>
<text x="352.3" y="133">GPIO7</text>
<text x="352.3" y="135.5">GPIO2</text>
<text x="88.9" y="140.6">SPI5_MISO</text>
<text x="88.9" y="143.2">SPI5_MOSI</text>
<text x="301" y="141.9">QUADSPI_CS</text>
<text x="301" y="139.4">SPI4_MISO</text>
<text x="347.7" y="138.1">USART2_TX 32</text>
<text x="351" y="143.2">GPIO12</text>
<text x="352.3" y="140.6">GPIO8</text>
<text x="88.9" y="145.7">SPI5_SCK</text>
<text x="88.9" y="148.2">SPI5_CS</text>
<text x="189.7" y="147">GPIO1</text>
<text x="189.7" y="149.5">GPIO2</text>
<text x="189.7" y="144.4">GPIO0</text>
<text x="301" y="149.5">UART8_RX</text>
<text x="301" y="144.4">I2C1_SDA</text>
<text x="301" y="147">SPI4_CS</text>
<text x="348.1" y="145.7">SPI1_MOSI</text>
<text x="352.3" y="148.2">GPIO4</text>
<text x="88.9" y="155.9">USART1_TX</text>
<text x="88.9" y="153.3">USART1_RX</text>
<text x="189.7" y="154.6">GPIO4</text>
<text x="189.7" y="152.1">GPIO3</text>
<text x="301" y="152.1">I2C4_SCL</text>
<text x="301" y="154.6">I2C3_SDA</text>
<text x="352.3" y="150.8">GPIO3</text>
<text x="88.9" y="160.9">USART2_RX</text>
<text x="189.7" y="159.7">GPIO6</text>
<text x="189.7" y="157.1">GPIO5</text>
<text x="301" y="157.1">USART3_TX</text>
<text x="301" y="159.7">USART3_RX</text>
<text x="88.9" y="163.5">USART2_TX</text>
<text x="189.7" y="164.8">GPIO8</text>
<text x="189.7" y="167.3">GPIO9</text>
<text x="189.7" y="162.2">GPIO7</text>
<text x="301" y="164.8">USART6_RX</text>
<text x="301" y="162.2">I2C2_SDA</text>
<text x="301" y="167.3">USART6_TX</text>
<text x="88.9" y="168.6">USART3_RX</text>
<text x="88.9" y="171.1">USART3_TX</text>
<text x="188.5" y="169.8">GPIO10</text>
<text x="188.5" y="172.4">GPIO11</text>
<text x="301" y="172.4">UART5_TX</text>
<text x="301" y="169.8">UART5_RX</text>
<text x="88.9" y="178.7">UART5_TX</text>
<text x="88.9" y="176.2">UART5_RX</text>
<text x="188.5" y="174.9">GPIO12</text>
<text x="188.5" y="180">GPIO14</text>
<text x="188.5" y="177.5">GPIO13</text>
<text x="301" y="177.5">USART1_TX</text>
<text x="301" y="174.9">UART7_RX</text>
<text x="301" y="180">SPI4_SCK</text>
<text x="88.9" y="183.8">USART6_RX</text>
<text x="188.5" y="185.1">GPIO16</text>
<text x="188.5" y="182.5">GPIO15</text>
<text x="301" y="185.1">SPI2_CS</text>
<text x="301" y="182.5">I2C2_SCL</text>
<text x="88.9" y="191.4">UART7_RX</text>
<text x="88.9" y="186.3">USART6_TX</text>
<text x="188.5" y="187.6">GPIO17</text>
<text x="188.5" y="190.2">GPIO18</text>
<text x="301" y="187.6">SPI2_MOSI</text>
<text x="88.9" y="194">UART7_TX</text>
<text x="188.5" y="192.7">GPIO19</text>
<text x="88.9" y="201.6">UART8_TX</text>
<text x="88.9" y="199">UART8_RX</text>
</g>
<g font-size="1.8" fill="#a90000">
<text x="109.1" y="87.4">C3</text>
<text x="109.1" y="84.8">G3</text>
<text x="109.1" y="89.9">G5</text>
<text x="175.2" y="88.6">D1</text>
<text x="109.1" y="95">N3</text>
<text x="109.1" y="92.5">G1</text>
<text x="175.2" y="91.2">B1</text>
<text x="289.5" y="93.7">2</text>
<text x="298.4" y="93.7">1</text>
<text x="109.1" y="97.5">H3</text>
<text x="175.2" y="98.8">B9</text>
<text x="175.2" y="96.3">E9</text>
<text x="289.5" y="96.3">4</text>
<text x="289.5" y="98.8">6</text>
<text x="289.5" y="101.3">8</text>
<text x="298.4" y="96.3">3</text>
<text x="298.4" y="98.8">5</text>
<text x="298.4" y="101.3">7</text>
<text x="359.3" y="100.1">2</text>
<text x="368.2" y="100.1">1</text>
<text x="109.1" y="105.2">N8</text>
<text x="109.3" y="102.6">T5</text>
<text x="109.3" y="107.7">T7</text>
<text x="175.2" y="106.4">B7</text>
<text x="175.2" y="103.9">R2</text>
<text x="288.9" y="103.9">10</text>
<text x="288.9" y="106.4">12</text>
<text x="297.8" y="106.4">11</text>
<text x="298.4" y="103.9">9</text>
<text x="359.3" y="102.6">4</text>
<text x="359.3" y="105.2">6</text>
<text x="359.3" y="107.7">8</text>
<text x="368.2" y="102.6">3</text>
<text x="368.2" y="105.2">5</text>
<text x="368.2" y="107.7">7</text>
<text x="109.3" y="110.2">T4</text>
<text x="175.2" y="111.5">D8</text>
<text x="288.9" y="109">14</text>
<text x="288.9" y="111.5">16</text>
<text x="297.8" y="109">13</text>
<text x="297.8" y="111.5">15</text>
<text x="358.7" y="110.2">10</text>
<text x="358.7" y="112.8">12</text>
<text x="367.6" y="112.8">11</text>
<text x="368.2" y="110.2">9</text>
<text x="108.6" y="117.9">E11</text>
<text x="109.1" y="115.3">N2</text>
<text x="175.1" y="114">M2</text>
<text x="288.9" y="114">18</text>
<text x="288.9" y="116.6">20</text>
<text x="288.9" y="119.1">22</text>
<text x="297.8" y="114">17</text>
<text x="297.8" y="116.6">19</text>
<text x="297.8" y="119.1">21</text>
<text x="358.7" y="115.3">14</text>
<text x="358.7" y="117.9">16</text>
<text x="367.6" y="115.3">13</text>
<text x="367.6" y="117.9">15</text>
<text x="108.6" y="122.9">E10</text>
<text x="109.3" y="120.4">L3</text>
<text x="288.9" y="121.7">24</text>
<text x="288.9" y="124.2">26</text>
<text x="297.8" y="121.7">23</text>
<text x="297.8" y="124.2">25</text>
<text x="358.7" y="120.4">18</text>
<text x="358.7" y="122.9">20</text>
<text x="358.7" y="125.5">22</text>
<text x="367.6" y="120.4">17</text>
<text x="367.6" y="122.9">19</text>
<text x="367.6" y="125.5">21</text>
<text x="109.1" y="128">C4</text>
<text x="109.1" y="130.6">D4</text>
<text x="288.9" y="126.7">28</text>
<text x="288.9" y="129.3">30</text>
<text x="288.9" y="131.8">32</text>
<text x="297.8" y="126.7">27</text>
<text x="297.8" y="129.3">29</text>
<text x="297.8" y="131.8">31</text>
<text x="358.7" y="128">24</text>
<text x="358.7" y="130.6">26</text>
<text x="367.6" y="128">23</text>
<text x="367.6" y="130.6">25</text>
<text x="108.5" y="133.1">B13</text>
<text x="109.2" y="135.6">A3</text>
<text x="288.9" y="134.4">34</text>
<text x="288.9" y="136.9">36</text>
<text x="297.8" y="134.4">33</text>
<text x="297.8" y="136.9">35</text>
<text x="358.7" y="133.1">28</text>
<text x="358.7" y="135.6">30</text>
<text x="367.6" y="133.1">27</text>
<text x="367.6" y="135.6">29</text>
<text x="109.2" y="140.7">F3</text>
<text x="109.3" y="143.3">L1</text>
<text x="288.9" y="139.4">38</text>
<text x="288.9" y="142">40</text>
<text x="297.8" y="139.4">37</text>
<text x="297.8" y="142">39</text>
<text x="358.7" y="140.7">34</text>
<text x="358.7" y="143.3">36</text>
<text x="367.6" y="138.2">31</text>
<text x="367.6" y="140.7">33</text>
<text x="367.6" y="143.3">35</text>
<text x="109.1" y="148.3">H1</text>
<text x="109.2" y="145.8">F1</text>
<text x="175.2" y="147.1">U4</text>
<text x="175.2" y="144.5">U5</text>
<text x="175.3" y="149.6">T8</text>
<text x="288.9" y="144.5">42</text>
<text x="288.9" y="147.1">44</text>
<text x="288.9" y="149.6">46</text>
<text x="297.8" y="144.5">41</text>
<text x="297.8" y="147.1">43</text>
<text x="297.8" y="149.6">45</text>
<text x="358.7" y="145.8">38</text>
<text x="358.7" y="148.3">40</text>
<text x="367.6" y="145.8">37</text>
<text x="367.6" y="148.3">39</text>
<text x="108.6" y="156">A13</text>
<text x="109.3" y="153.4">J1</text>
<text x="174.6" y="152.1">U15</text>
<text x="174.7" y="154.7">T12</text>
<text x="288.9" y="152.1">48</text>
<text x="288.9" y="154.7">50</text>
<text x="297.8" y="152.1">47</text>
<text x="297.8" y="154.7">49</text>
<text x="358.7" y="150.9">42</text>
<text x="367.6" y="150.9">41</text>
<text x="109.2" y="161">F5</text>
<text x="175.2" y="157.2">U7</text>
<text x="175.3" y="159.8">T3</text>
<text x="288.9" y="157.2">52</text>
<text x="288.9" y="159.8">54</text>
<text x="297.8" y="157.2">51</text>
<text x="297.8" y="159.8">53</text>
<text x="109.1" y="163.6">N6</text>
<text x="175.2" y="162.3">U8</text>
<text x="175.2" y="164.8">U9</text>
<text x="175.2" y="167.4">K4</text>
<text x="288.9" y="162.3">56</text>
<text x="288.9" y="164.8">58</text>
<text x="288.9" y="167.4">60</text>
<text x="297.8" y="162.3">55</text>
<text x="297.8" y="164.8">57</text>
<text x="297.8" y="167.4">59</text>
<text x="108.5" y="168.7">D10</text>
<text x="109.2" y="171.2">A8</text>
<text x="175.2" y="169.9">K1</text>
<text x="175.2" y="172.5">K2</text>
<text x="288.9" y="169.9">62</text>
<text x="288.9" y="172.5">64</text>
<text x="297.8" y="169.9">61</text>
<text x="297.8" y="172.5">63</text>
<text x="108.5" y="176.3">C10</text>
<text x="108.6" y="178.8">A12</text>
<text x="175.3" y="177.5">T6</text>
<text x="175.3" y="175">T9</text>
<text x="288.9" y="175">66</text>
<text x="288.9" y="177.5">68</text>
<text x="297.8" y="175">65</text>
<text x="297.8" y="177.5">67</text>
<text x="108.6" y="183.9">A11</text>
<text x="175.2" y="182.6">K5</text>
<text x="175.3" y="180.1">L4</text>
<text x="175.3" y="185.2">J3</text>
<text x="288.9" y="180.1">70</text>
<text x="288.9" y="182.6">72</text>
<text x="288.9" y="185.2">74</text>
<text x="297.8" y="180.1">69</text>
<text x="297.8" y="182.6">71</text>
<text x="297.8" y="185.2">73</text>
<text x="108.5" y="186.4">B11</text>
<text x="108.5" y="191.5">C11</text>
<text x="175.2" y="187.7">H2</text>
<text x="175.2" y="190.2">R4</text>
<text x="288.9" y="187.7">76</text>
<text x="297.8" y="187.7">75</text>
<text x="109.2" y="194.1">F4</text>
<text x="175.2" y="192.8">U3</text>
<text x="109.1" y="201.7">H5</text>
<text x="109.1" y="199.1">D6</text>
</g>
</svg>
